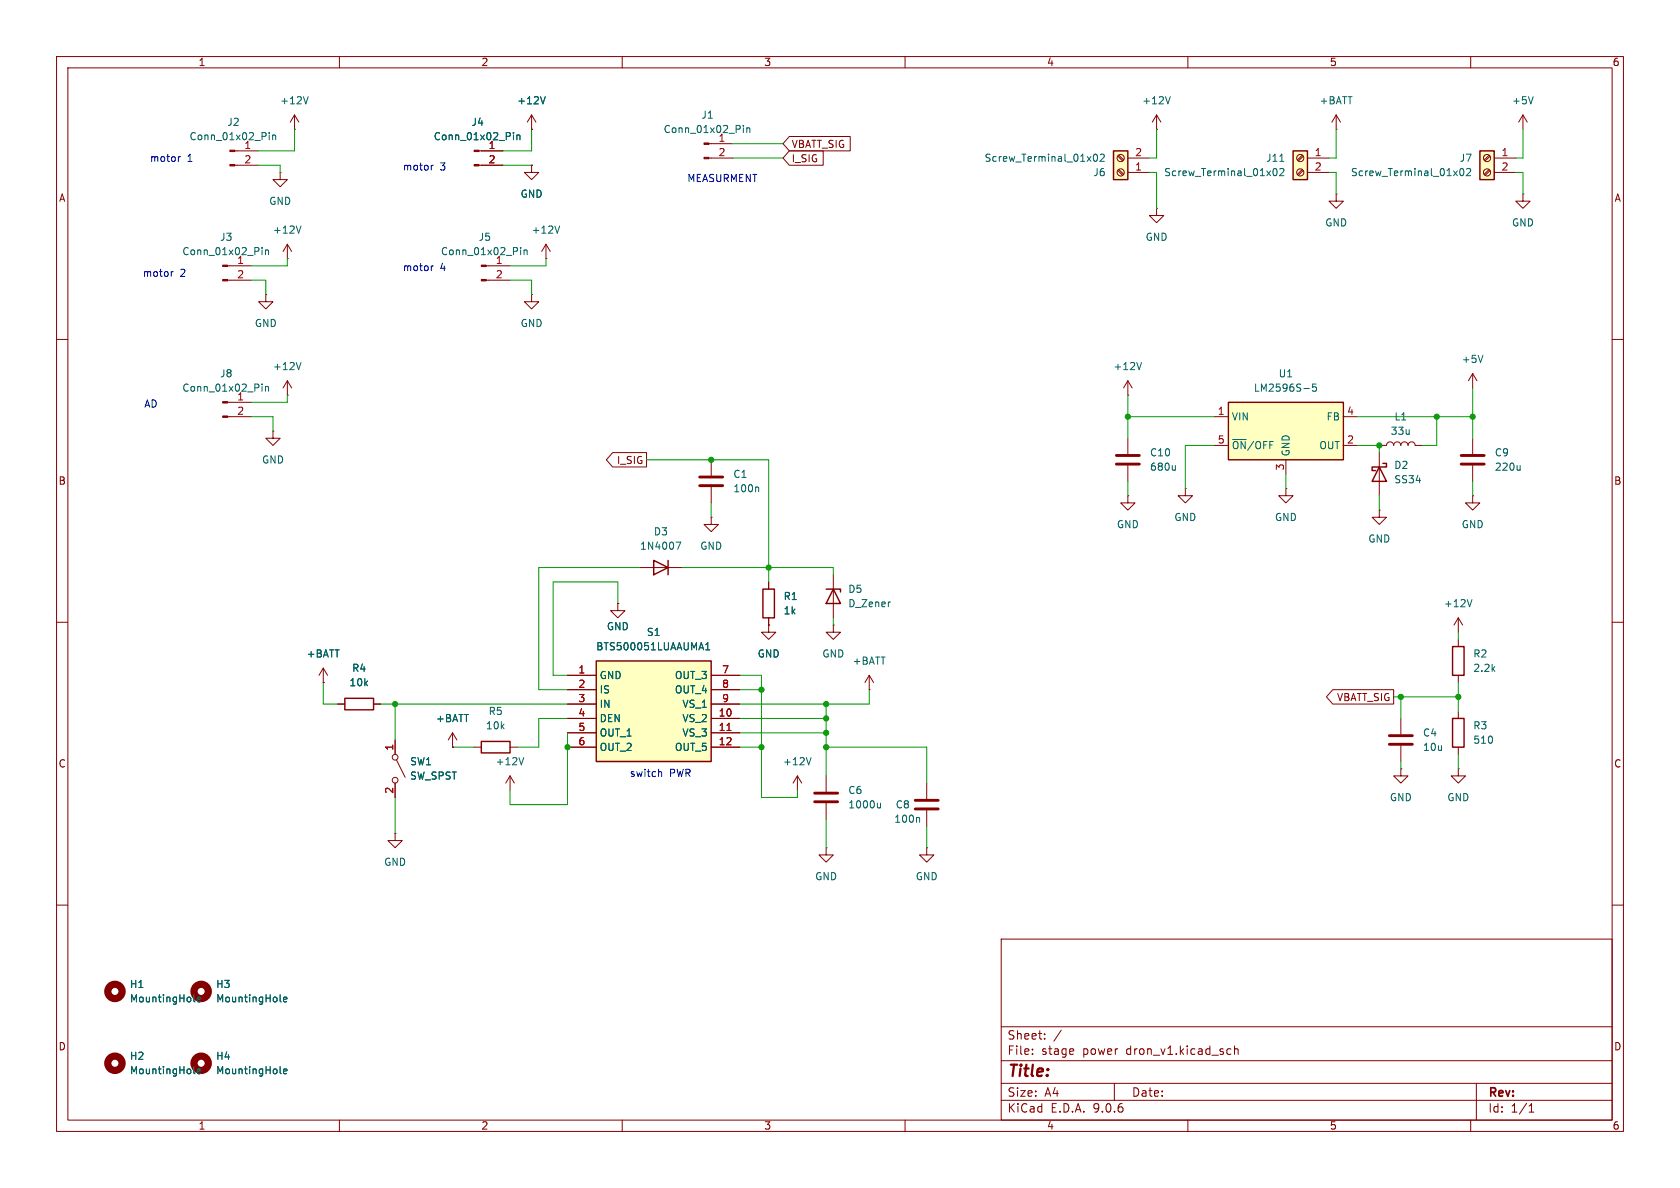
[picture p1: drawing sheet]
<svg xmlns="http://www.w3.org/2000/svg" width="297mm" height="210mm" viewBox="0 0 297 210" stroke-linecap="round" stroke-linejoin="round" font-family="sans-serif">
<g fill="none" stroke="#840000" stroke-width=".18">
<path d="M10 10h277v190h-277zM12 12h273v186h-273zM60 10v2M110 10v2M160 10v2M210 10v2M260 10v2M269.2 34.3v1.3h-1.2l1.2 1.2 1.3-1.2h-1.3M269.2 34.3h.1M269.2 20.3l-.7 1.3M269.2 20.3l.8 1.3M269.2 20.3v2.6"/>
<path d="M10 60h2M199.4 77.5v2.8M285 60h2M125.7 81.3v2.8M125.7 86.1v2.8M199.4 82.3v2.8M10 110h2M147.3 101.6v7.6M285 110h2M247.6 127v2.8M247.6 131.8v2.8M10 160h2"/>
<path d="M177 166h108v32h-108zM285 160h2M60 198v2M110 198v2M160 198v2M177 194.5h108M177 191.5h108M177 187.5h108M177 181.5h108M182.5 186.3v.1M182.5 185.5v.1M184.7 183.6v.1"/>
<path d="M184.7 182.8v.1M187.6 182.1l-1.3 2M197 191.5v3M210 198v2M217.2 185.4l.4 .1M217.6 186.3l-.4 .1M218.2 185.5l.3-.1 .3 .1 .1 .9M218.2 184.9v1.5M260 198v2M261 191.5v6.5M270.3 196.6h.9M270.3 195.5l.4-.4v1.5"/>
</g>
<path d="M123.7 84.3h4.1M123.7 85.9h4.1M197.4 80.5h4M197.4 82h4M245.6 130h4.1M245.6 131.6h4.1" fill="none" stroke="#840000" stroke-width=".51"/>
<path d="M271.1 17.1l-.5 1.3M133.9 86.1l.2 .2v.6M207.8 82.3v.8M207.8 83l-.2 .1M157.3 106.4h.1" fill="none" stroke="#006464" stroke-width=".18"/>
<path d="M146 104.1h2.6v.5M147.3 104.1l1.3 2.6h-2.6z" fill="none" stroke="#840000" stroke-width=".25"/>
<path d="M261.6 26.7h2.6v5.1h-2.6z" fill="#ffffc2"/>
<path d="M261.6 26.7h2.6v5.1h-2.6z" fill="none" stroke="#840000" stroke-width=".25"/>
<g fill="none" stroke="#840000" stroke-width=".18">
<path d="M236.2 22.9h.1M236.2 20.3l.8 1.3M236.2 20.3l-.7 1.3M236.2 20.3v2.6M263.2 27.4l-.8 .9M263.2 30l-.8 .8M263.4 27.6l-.8 .8M263.4 30.1l-.8 .9M264.2 27.9h3.8M264.2 30.5h3.8M47 52.1v1.2h1.3l-1.3 1.3-1.3-1.3h1.3M47 52.1h.1"/>
<path d="M141 137.2l-.8 1.2M141 137.2l.7 1.2M141 137.2v2.5M146 137.2v2.8M146 142v2.8"/>
<circle cx="262.9" cy="30.5" r=".63"/>
<circle cx="262.9" cy="27.9" r=".63"/>
</g>
<path d="M258.2 29.9l.2-.1a.68 .68 0 0 1 .4 .6 .68 .68 0 0 1-.4 .7l-.2-.2-.1-.3zM259.3 29.9l.5-.1 .2 .4-.8 .9h.8M143.4 133.9l-.4 1.3M155.7 142v.8M155.7 142.7l-.2 .1h-.3" fill="none" stroke="#006464" stroke-width=".18"/>
<path d="M144 140.2h4.1M144 141.7h4.1" fill="none" stroke="#840000" stroke-width=".51"/>
<path d="M228.6 26.7h2.5v5.1h-2.5z" fill="#ffffc2"/>
<path d="M228.6 26.7h2.5v5.1h-2.5zM115.6 99.1l2.5 1.2-2.5 1.3zM118.1 99.1v2.5M256.8 114.3h2v5.1h-2z" fill="none" stroke="#840000" stroke-width=".25"/>
<g fill="none" stroke="#840000" stroke-width=".18">
<path d="M84.7 26.7h4.2M84.7 29.2h4.2M94 29.2v1.3h1.2l-1.2 1.3-1.3-1.3h1.3M94 29.2h.1M94 22.9h.1M94 20.3l-.8 1.3M94 20.3l.7 1.3M94 20.3v2.6M204.5 22.9h.1M204.5 20.3l-.8 1.3M204.5 20.3l.7 1.3M204.5 20.3v2.6"/>
<path d="M230.2 27.4l-.8 .9M230.2 30l-.8 .8M230.4 27.6l-.9 .8M230.4 30.1l-.9 .9M231.1 27.9h3.8M231.1 30.5h3.8M236.2 34.3v1.3h-1.3l1.3 1.2 1.3-1.2h-1.3M236.2 34.3h.1M199.4 69.9h.1M199.4 67.3l-.8 1.3M199.4 67.3l.8 1.3M199.4 67.3v2.6"/>
<path d="M243.8 78.7h1.3a.64 .64 0 0 1 .6-.6 .64 .64 0 0 1 .7 .6 .64 .64 0 0 1 .6-.6 .64 .64 0 0 1 .6 .6 .64 .64 0 0 1 .7-.6 .64 .64 0 0 1 .6 .6 .64 .64 0 0 1 .7-.6 .64 .64 0 0 1 .6 .6h1.3M260.3 66l-.7 1.3M260.3 66l.8 1.3M260.3 66v2.6M260.3 77.5v2.8M260.3 82.3v2.8M113 100.3h7.6M257.8 113v1.3M257.8 119.4v1.3M163.8 138.4v2.8M146 149.9v1.2h1.3l-1.3 1.3-1.2-1.3h1.2M146 149.9h.1"/>
<path d="M163.8 143.3v2.8"/>
<circle cx="229.9" cy="30.5" r=".63"/>
<circle cx="229.9" cy="27.9" r=".63"/>
</g>
<g fill="none" stroke="#006464" stroke-width=".18">
<path d="M96.4 17.1l-.4 1.3M206.9 17.1l-.4 1.3M90.8 23.4v.2M90.8 23.9v.8M91.4 23.9v.8M91.4 24l.2-.1h.3v.8M225.2 29.9l.1-.1a.68 .68 0 0 1 .5 .6 .68 .68 0 0 1-.5 .7l-.1-.2-.2-.3zM226.3 28.5h.7M226.3 29.9l.4-.1 .3 .4-.8 .9h.8M201.8 64.1l-.4 1.2M262.2 62.8l-.5 1.3M119.5 95.8h.8l-.5 1.3"/>
<path d="M268.7 82.3v.8M268.7 83l-.1 .1M162.4 144.5l.2 .2v.7"/>
</g>
<g fill="#840000" stroke="#840000" stroke-width=".18">
<path d="M83.8 26.5h.9v.3h-.9z"/>
<path d="M83.8 29.1h.9v.2h-.9z"/>
</g>
<path d="M258.3 80.5h4.1M258.3 82h4.1M161.8 141.5h4.1M161.8 143h4.1" fill="none" stroke="#840000" stroke-width=".51"/>
<path d="M217.2 71.1h20.3v10.2h-20.3z" fill="#ffffc2"/>
<path d="M217.2 71.1h20.3v10.2h-20.3z" fill="none" stroke="#840000" stroke-width=".25"/>
<g fill="none" stroke="#840000" stroke-width=".18">
<path d="M41.5 26.7h4.2M41.5 29.2h4.2M49.5 30.5v1.3h1.3l-1.3 1.2-1.2-1.2h1.2M49.5 30.5h.1M40.2 73.7h4.2M40.2 71.1h4.2M214.6 73.7h2.6M214.6 78.7h2.6M237.5 73.7h2.5M237.5 78.7h2.5M227.3 81.3v2.5M135.9 110.5v1.3h1.3l-1.3 1.2-1.3-1.2h1.3"/>
<path d="M135.9 110.5h.1"/>
</g>
<path d="M47.6 23.4v.2M47.6 23.9v.8M48.2 23.9v.8M48.2 24l.2-.1h.3v.8M46.3 67.9v.1M46.3 68.3v.9M46.9 68.3v.9M46.9 68.4l.2-.1 .3 .1 .1 .8M230.5 68.7h1M232.7 67.9h-.6l-.1 .6 .2-.1h.4l.1 .2v.4l-.2 .2-.5-.2" fill="none" stroke="#006464" stroke-width=".18"/>
<g fill="#840000" stroke="#840000" stroke-width=".18">
<path d="M39.4 71h.8v.2h-.8z"/>
<path d="M39.4 73.5h.8v.3h-.8z"/>
<path d="M40.6 26.5h.9v.3h-.9z"/>
<path d="M40.6 29.1h.9v.2h-.9z"/>
</g>
<path d="M196.8 26.7h2.6v5.1h-2.6z" fill="#ffffc2"/>
<path d="M196.8 26.7h2.6v5.1h-2.6zM134.9 104.1h2v5.1h-2z" fill="none" stroke="#840000" stroke-width=".25"/>
<g fill="none" stroke="#840000" stroke-width=".18">
<path d="M52.1 22.9h.1M52.1 20.3l-.8 1.3M52.1 20.3l.7 1.3M52.1 20.3v2.6M125.3 27.9h4.2M125.3 25.4h4.2M197.6 30.1l.9 .9M197.6 27.6l.9 .8M197.8 30l.9 .8M197.8 27.4l.9 .9M199.4 30.5h3.8M199.4 27.9h3.8"/>
<path d="M204.5 36.8v1.3h1.2l-1.2 1.3-1.3-1.3h1.3M204.5 36.8h.1M40.2 47h4.2M40.2 49.5h4.2M50.8 45.7h.1M50.8 43.2v2.5M50.8 43.2l-.8 1.3M50.8 43.2l.8 1.3M86 47h4.2M86 49.5h4.2M94 52.1v1.2h1.2l-1.2 1.3-1.3-1.3h1.3M94 52.1h.1"/>
<path d="M96.5 45.7h.1M96.5 43.2l-.7 1.3M96.5 43.2l.8 1.3M96.5 43.2v2.5M48.3 76.2v1.3h1.2l-1.2 1.2-1.3-1.2h1.3M48.3 76.2h.1M50.8 69.9h.1M50.8 67.3l-.8 1.3M50.8 67.3l.8 1.3M50.8 67.3v2.6M125.7 91.4v1.3h1.3l-1.3 1.3-1.2-1.3h1.2M125.7 91.4h.1"/>
<path d="M109.2 106.7v1.3h1.3l-1.3 1.2-1.3-1.2h1.3M109.2 106.7h.1M135.9 102.9v1.2M135.9 109.2v1.3M147.3 110.5v1.3h1.3l-1.3 1.2-1.3-1.2h1.3M147.3 110.5h.1M153.7 119.4l-.8 1.3M153.7 119.4l.7 1.3M153.7 119.4v2.5M257.8 109.2l-.8 1.3M257.8 109.2l.8 1.3M257.8 109.2v2.6"/>
<path d="M153.7 121.9h.1M163.8 149.9v1.2h1.3l-1.3 1.3-1.2-1.3h1.2M163.8 149.9h.1"/>
<circle cx="198.1" cy="30.5" r=".63"/>
<circle cx="198.1" cy="27.9" r=".63"/>
</g>
<g fill="none" stroke="#006464" stroke-width=".18">
<path d="M54.5 17.1l-.4 1.3M53.2 39.9l-.4 1.3M98.9 39.9l-.4 1.3M131.4 22.2v.1M131.4 22.6v.8M132 22.6v.8M132 22.7l.2-.1 .3 .1 .1 .7M193.4 27.4l.2-.2a.68 .68 0 0 1 .4 .7 .68 .68 0 0 1-.4 .6l-.2-.1-.1-.4zM194.5 27.4l.5-.2 .2 .4-.8 .9h.8M46.3 43.8v.1M46.3 44.2v.8M46.9 44.3l.2-.1h.3l.1 .8"/>
<path d="M46.9 44.2v.8M92 43.8v.1M92 44.2v.8M92.6 44.2v.8M92.6 44.3l.2-.1h.3l.1 .8M53.2 64.1l-.4 1.2M260.2 106l-.4 1.3"/>
</g>
<g fill="#840000" stroke="#840000" stroke-width=".18">
<path d="M85.1 46.9h.9v.2h-.9z"/>
<path d="M85.1 49.4h.9v.3h-.9z"/>
<path d="M124.5 25.3h.8v.2h-.8z"/>
<path d="M124.5 27.8h.8v.3h-.8z"/>
<path d="M39.4 46.9h.8v.2h-.8z"/>
<path d="M39.4 49.4h.8v.3h-.8z"/>
</g>
<path d="M105.4 116.8h20.3v17.8h-20.3z" fill="#ffffc2"/>
<path d="M243.8 82.6l1.3 2.5h-2.5zM244.5 81.9h.6v.7h-2.5v.6h.6M105.4 116.8h20.3v17.8h-20.3zM61 123.4h5v2.1h-5zM85.1 131.1h5.1v2h-5.1zM256.8 127h2v5.1h-2z" fill="none" stroke="#840000" stroke-width=".25"/>
<g fill="none" stroke="#840000" stroke-width=".18">
<path d="M85.1 26.7h3.8M85.1 29.2h3.8M94 29.2h.1M94 22.9h.1M139.5 26.7h6v2.5h-6l-1.1-1.3zM139.5 24.1h10.8v2.6h-10.8l-1.1-1.3zM108.3 80h6v2.6h-6l-1.1-1.3zM199.4 87.6v1.3h-1.3l1.3 1.3 1.3-1.3h-1.3M199.4 87.6h.1M209.5 86.4v1.2h-1.2l1.2 1.3 1.3-1.3h-1.3M209.5 86.4h.1M227.3 86.4v1.2h-1.2l1.2 1.3 1.3-1.3h-1.3"/>
<path d="M227.3 86.4h.1M243.8 90.2v1.2h-1.2l1.2 1.3 1.3-1.3h-1.3M243.8 90.2h.1M243.8 80v7.6M260.3 87.6v1.3h-1.2l1.2 1.3 1.3-1.3h-1.3M260.3 87.6h.1M57.1 118.1l-.7 1.3M57.1 118.1l.8 1.3M57.1 118.1v2.6M100.3 119.4h5.1M109.2 106.7h.1M125.7 119.4h5.1"/>
<path d="M135.9 110.5h.1M135.9 102.9v1.2M135.9 109.2v1.3M57.1 120.7h.1M59.7 124.5h1.3M66 124.5h1.3M69.8 130.8v2.6M69.8 138.4v2.6M70.1 134.4l1.5 3M80 132.1h.1M80 129.5l-.8 1.3M80 129.5l.8 1.3"/>
<path d="M80 129.5v2.6M83.8 132.1h1.3M90.2 132.1h1.2M90.2 137.2l-.8 1.2M90.2 137.2l.7 1.2M90.2 137.2v2.5M100.3 121.9h5.1M100.3 124.5h5.1M100.3 127h5.1M100.3 129.5h5.1M100.3 132.1h5.1M125.7 121.9h5.1"/>
<path d="M125.7 124.5h5.1M125.7 127h5.1M125.7 129.5h5.1M125.7 132.1h5.1M235.6 121.9h10.8v2.6h-10.8l-1.1-1.3zM247.6 135.9v1.3h-1.2l1.2 1.2 1.3-1.2h-1.3M247.6 135.9h.1M257.8 135.9v1.3h-1.3l1.3 1.2 1.3-1.2h-1.3M257.8 135.9h.1M257.8 125.7v1.3M257.8 132.1v1.3M69.8 147.3v1.3h1.3l-1.3 1.3-1.2-1.3h1.2"/>
<path d="M69.8 147.3h.1"/>
<circle cx="69.9" cy="137.9" r=".51"/>
<circle cx="69.9" cy="133.9" r=".51"/>
</g>
<path d="M128.5 129.1h.7" fill="none" stroke="#a90000" stroke-width=".18"/>
<g fill="none" stroke="#006464" stroke-width=".18">
<path d="M96.4 17.1l-.4 1.3M90.8 23.4v.2M90.8 23.9v.8M91.4 23.9v.8M91.4 24l.2-.1h.3v.8M124.8 114.9h.7M124.8 114l.3-.4v1.3M92.6 133.9l-.4 1.3M34.3 176.9l.2 .2M34.9 176.7l.6-.1-.1-.3h-.3l-.2 .1v.6h.5M49.5 176.9l.2 .2M50.1 176.7l.6-.1v-.3h-.4l-.2 .1 .1 .6h.5"/>
<path d="M34.3 189.6l.2 .2M34.9 189.4l.6-.1-.1-.3h-.3l-.2 .1v.6h.5M49.5 189.6l.2 .2M50.1 189.4l.6-.1v-.3h-.4l-.2 .1 .1 .6h.5"/>
</g>
<g fill="none" stroke="#840000" stroke-width="1.3">
<circle cx="20.3" cy="175.3" r="1.27"/>
<circle cx="35.6" cy="175.3" r="1.27"/>
<circle cx="20.3" cy="188" r="1.27"/>
<circle cx="35.6" cy="188" r="1.27"/>
</g>
<g fill="none" stroke="#009600" stroke-width=".18">
<path d="M45.7 29.2h3.8v1.3M52.1 22.9v3.8h-6.4M88.9 29.2h5.1M94 22.9v3.8h-5.1M129.5 27.9h8.9M129.5 25.4h8.9M203.2 30.5h1.3v6.3M204.5 22.9v5h-1.3M234.9 30.5h1.3v3.8M236.2 22.9v5h-1.3M268 30.5h1.2v3.8M269.2 22.9v5h-1.2"/>
<path d="M44.4 49.5h2.6v2.6M50.8 45.7v1.3h-6.4M90.2 49.5h3.8v2.6M96.5 45.7v1.3h-6.3M44.4 73.7h3.9v2.5M50.8 69.9v1.2h-6.4M199.4 73.7h15.2M199.4 69.9v7.6M214.6 78.7h-5.1v7.7M240 73.7h20.3M240 78.7h3.8v1.3M254 73.7v5h-2.5"/>
<path d="M260.3 68.6v8.9M114.3 81.3h21.6v21.6M125.7 88.9v2.5M199.4 85.1v2.5M227.3 83.8v2.6M243.8 87.6v2.6M260.3 85.1v2.5M109.2 106.7v-3.8h-11.4v16.5h2.5M113 100.3h-17.8v21.6h5.1M120.6 100.3h26.7v1.3M130.8 119.4h3.8v21.6h6.4v-1.3M147.3 109.2v1.3"/>
<path d="M257.8 111.8v1.2M57.1 120.7v3.8h2.6M67.3 124.5h33M69.8 124.5v6.3M80 132.1h3.8M100.3 127h-5.1v5.1h-3.8M100.3 129.5v12.7h-10.1v-2.5M130.8 132.1h3.8M130.8 127h15.2M130.8 129.5h15.2M130.8 121.9h3.8M146 132.1h17.8v6.3"/>
<path d="M146 124.5v12.7M153.7 121.9v2.6h-22.9M246.4 123.2h11.4M247.6 123.2v3.8M247.6 134.6v1.3M257.8 120.7v5M257.8 133.4v2.5M69.8 141v6.3M146 144.8v5.1M163.8 146.1v3.8"/>
</g>
<path d="M31.9 27.7l-.4 .2M76.6 29.2l-.4 .3M30.6 48l-.3 .3M76.6 47l-.4 .2M116.6 136.4l.4 .2v.7" fill="none" stroke="#0000c2" stroke-width=".18"/>
<g fill="#009600" stroke="#009600" stroke-width=".18">
<circle cx="260.3" cy="73.7" r=".46"/>
<circle cx="199.4" cy="73.7" r=".46"/>
<circle cx="135.9" cy="100.3" r=".46"/>
<circle cx="125.7" cy="81.3" r=".46"/>
<circle cx="146" cy="132.1" r=".46"/>
<circle cx="134.6" cy="132.1" r=".46"/>
<circle cx="146" cy="127" r=".46"/>
<circle cx="146" cy="129.5" r=".46"/>
<circle cx="146" cy="124.5" r=".46"/>
<circle cx="134.6" cy="121.9" r=".46"/>
<circle cx="100.3" cy="132.1" r=".46"/>
<circle cx="69.8" cy="124.5" r=".46"/>
<circle cx="254" cy="73.7" r=".46"/>
<circle cx="243.8" cy="78.7" r=".46"/>
<circle cx="247.6" cy="123.2" r=".46"/>
<circle cx="257.8" cy="123.2" r=".46"/>
</g>
<text font-size="2.8" fill="#840000" x="178" y="190.9">Title:</text>
<g font-size="2.1" fill="#840000">
<text x="178" y="184">Sheet:</text>
<text x="178" y="186.7">File:</text>
<text x="184.1" y="186.7">stage</text>
<text x="191.5" y="186.7">power</text>
<text x="199.3" y="186.7">dron_v1.kicad_sch</text>
<text x="178" y="196.9">KiCad</text>
<text x="178" y="194.1">Size:</text>
<text x="184.7" y="194.1">A4</text>
<text x="185.7" y="196.9">E.D.A.</text>
<text x="193.3" y="196.9">9.0.6</text>
<text x="200" y="194.1">Date:</text>
<text x="263" y="194.3">Rev:</text>
<text x="263" y="196.9">Id:</text>
<text x="267.1" y="196.9">1/1</text>
</g>
<g font-size="1.8" fill="#840000">
<text x="35" y="11.9">1</text>
<text x="85" y="11.9">2</text>
<text x="135" y="11.9">3</text>
<text x="185" y="11.9">4</text>
<text x="235" y="11.9">5</text>
<text x="285" y="11.9">6</text>
<text x="139.9" y="28.9">I_SIG</text>
<text x="139.9" y="26.4">VBATT_SIG</text>
<text x="10.3" y="35.9">A</text>
<text x="285.3" y="35.9">A</text>
<text x="109" y="82.2">I_SIG</text>
<text x="10.3" y="85.9">B</text>
<text x="285.3" y="85.9">B</text>
<text x="236.3" y="124.1">VBATT_SIG</text>
<text x="10.3" y="135.9">C</text>
<text x="285.3" y="135.9">C</text>
<text x="10.3" y="185.9">D</text>
<text x="285.3" y="185.9">D</text>
<text x="35" y="199.9">1</text>
<text x="85" y="199.9">2</text>
<text x="135" y="199.9">3</text>
<text x="185" y="199.9">4</text>
<text x="235" y="199.9">5</text>
<text x="285" y="199.9">6</text>
</g>
<g font-size="1.8" fill="#006464">
<text x="40.1" y="22.5">J2</text>
<text x="49.4" y="18.6">+12V</text>
<text x="83.3" y="22.5">J4</text>
<text x="91.3" y="18.6">+12V</text>
<text x="117.2" y="23.7">Conn_01x02_Pin</text>
<text x="123.9" y="21.2">J1</text>
<text x="201.8" y="18.6">+12V</text>
<text x="233.2" y="18.6">+BATT</text>
<text x="267.2" y="18.6">+5V</text>
<text x="33.4" y="25">Conn_01x02_Pin</text>
<text x="43.1" y="26.4">1</text>
<text x="76.6" y="25">Conn_01x02_Pin</text>
<text x="126.9" y="25.1">1</text>
<text x="174" y="28.8">Screw_Terminal_01x02</text>
<text x="223.7" y="28.8">J11</text>
<text x="258" y="28.8">J7</text>
<text x="91.9" y="35.2">GND</text>
<text x="193.2" y="31.3">J6</text>
<text x="205.7" y="31.3">Screw_Terminal_01x02</text>
<text x="238.7" y="31.3">Screw_Terminal_01x02</text>
<text x="47.5" y="36.4">GND</text>
<text x="48.2" y="41.5">+12V</text>
<text x="93.9" y="41.5">+12V</text>
<text x="234.2" y="40.2">GND</text>
<text x="267.2" y="40.2">GND</text>
<text x="32.1" y="45.3">Conn_01x02_Pin</text>
<text x="38.8" y="42.8">J3</text>
<text x="41.8" y="46.7">1</text>
<text x="77.9" y="45.3">Conn_01x02_Pin</text>
<text x="84.5" y="42.8">J5</text>
<text x="87.6" y="46.7">1</text>
<text x="202.4" y="42.8">GND</text>
<text x="45" y="58">GND</text>
<text x="91.9" y="58">GND</text>
<text x="48.2" y="65.6">+12V</text>
<text x="196.7" y="65.6">+12V</text>
<text x="258.3" y="64.4">+5V</text>
<text x="32.1" y="69.4">Conn_01x02_Pin</text>
<text x="38.8" y="66.9">J8</text>
<text x="41.8" y="70.9">1</text>
<text x="221.6" y="69.4">LM2596S-5</text>
<text x="226" y="66.9">U1</text>
<text x="217.7" y="74.5">VIN</text>
<text x="234.4" y="74.5">FB</text>
<text x="245.8" y="77.1">33u</text>
<text x="246.4" y="74.5">L1</text>
<text x="46.2" y="82.1">GND</text>
<text x="203.2" y="83.4">680u</text>
<text x="203.2" y="80.9">C10</text>
<text x="217.7" y="79.6">~{ON}/OFF</text>
<text x="228.2" y="80.8" transform="rotate(-90 228.2 80.8)">GND</text>
<text x="233.2" y="79.6">OUT</text>
<text x="246.4" y="83.1">D2</text>
<text x="264.2" y="80.9">C9</text>
<text x="264.2" y="83.4">220u</text>
<text x="129.5" y="84.7">C1</text>
<text x="129.5" y="87.2">100n</text>
<text x="246.4" y="85.6">SS34</text>
<text x="115.5" y="94.8">D3</text>
<text x="197.4" y="93.6">GND</text>
<text x="207.5" y="92.3">GND</text>
<text x="225.3" y="92.3">GND</text>
<text x="258.3" y="93.6">GND</text>
<text x="113" y="97.4">1N4007</text>
<text x="123.7" y="97.4">GND</text>
<text x="241.8" y="96.1">GND</text>
<text x="138.4" y="106.3">R1</text>
<text x="149.9" y="105">D5</text>
<text x="149.9" y="107.5">D_Zener</text>
<text x="255.2" y="107.5">+12V</text>
<text x="107.2" y="111.6">GND</text>
<text x="114.3" y="112.6">S1</text>
<text x="138.4" y="108.8">1k</text>
<text x="54.1" y="116.4">+BATT</text>
<text x="62.2" y="119">R4</text>
<text x="105.3" y="115.2">BTS500051LUAAUMA1</text>
<text x="133.9" y="116.4">GND</text>
<text x="145.3" y="116.4">GND</text>
<text x="150.6" y="117.7">+BATT</text>
<text x="260.4" y="116.4">R2</text>
<text x="260.4" y="119">2.2k</text>
<text x="61.7" y="121.5">10k</text>
<text x="105.9" y="120.2">GND</text>
<text x="105.9" y="122.8">IS</text>
<text x="105.9" y="125.3">IN</text>
<text x="119.2" y="120.2">OUT_3</text>
<text x="119.2" y="122.8">OUT_4</text>
<text x="120.5" y="125.3">VS_1</text>
<text x="77" y="127.9">+BATT</text>
<text x="85.8" y="129.1">10k</text>
<text x="86.3" y="126.6">R5</text>
<text x="105.9" y="127.9">DEN</text>
<text x="105.9" y="130.4">OUT_1</text>
<text x="120.5" y="127.9">VS_2</text>
<text x="120.5" y="130.4">VS_3</text>
<text x="251.5" y="130.4">C4</text>
<text x="260.4" y="129.1">R3</text>
<text x="260.4" y="131.7">510</text>
<text x="72.4" y="135.5">SW1</text>
<text x="87.5" y="135.5">+12V</text>
<text x="105.9" y="132.9">OUT_2</text>
<text x="119.2" y="132.9">OUT_5</text>
<text x="138.3" y="135.5">+12V</text>
<text x="251.5" y="132.9">10u</text>
<text x="72.4" y="138">SW_SPST</text>
<text x="149.9" y="140.6">C6</text>
<text x="149.9" y="143.1">1000u</text>
<text x="158.3" y="143.1">C8</text>
<text x="245.6" y="141.8">GND</text>
<text x="255.8" y="141.8">GND</text>
<text x="158" y="145.6">100n</text>
<text x="67.8" y="153.3">GND</text>
<text x="144" y="155.8">GND</text>
<text x="161.8" y="155.8">GND</text>
<text x="22.9" y="174.9">H1</text>
<text x="22.9" y="177.4">MountingHole</text>
<text x="38.1" y="174.9">H3</text>
<text x="38.1" y="177.4">MountingHole</text>
<text x="22.9" y="187.6">H2</text>
<text x="22.9" y="190.1">MountingHole</text>
<text x="38.1" y="187.6">H4</text>
<text x="38.1" y="190.1">MountingHole</text>
</g>
<g font-size="1.8" fill="#0000c2">
<text x="26.4" y="28.7">motor</text>
<text x="33.1" y="28.7">1</text>
<text x="71.1" y="30.2">motor</text>
<text x="77.8" y="30.2">3</text>
<text x="121.4" y="32.3">MEASURMENT</text>
<text x="25.1" y="49">motor</text>
<text x="31.8" y="49">2</text>
<text x="71.1" y="48">motor</text>
<text x="77.8" y="48">4</text>
<text x="25.4" y="72.1">AD</text>
<text x="111.3" y="137.4">switch</text>
<text x="118.3" y="137.4">PWR</text>
</g>
<g font-size="1.8" fill="#a90000">
<text x="43.1" y="29">2</text>
<text x="86.3" y="26.4">1</text>
<text x="86.3" y="29">2</text>
<text x="126.9" y="27.7">2</text>
<text x="200.6" y="27.7">2</text>
<text x="232.3" y="27.7">1</text>
<text x="265.4" y="27.7">1</text>
<text x="200.6" y="30.2">1</text>
<text x="232.3" y="30.2">2</text>
<text x="265.4" y="30.2">2</text>
<text x="41.8" y="49.3">2</text>
<text x="87.6" y="49.3">2</text>
<text x="41.8" y="73.4">2</text>
<text x="215.2" y="73.4">1</text>
<text x="238.1" y="73.4">4</text>
<text x="215.2" y="78.5">5</text>
<text x="227.1" y="83.3" transform="rotate(-90 227.1 83.3)">3</text>
<text x="238.1" y="78.5">2</text>
<text x="102.2" y="119.1">1</text>
<text x="127.6" y="119.1">7</text>
<text x="102.2" y="121.7">2</text>
<text x="102.2" y="124.2">3</text>
<text x="127.6" y="121.7">8</text>
<text x="127.6" y="124.2">9</text>
<text x="102.2" y="126.7">4</text>
<text x="102.2" y="129.3">5</text>
<text x="102.2" y="131.8">6</text>
<text x="127" y="126.7">10</text>
<text x="127" y="129.3">11</text>
<text x="127" y="131.8">12</text>
<text x="69.6" y="132.8" transform="rotate(-90 69.6 132.8)">1</text>
<text x="69.6" y="140.4" transform="rotate(-90 69.6 140.4)">2</text>
</g>
</svg>
